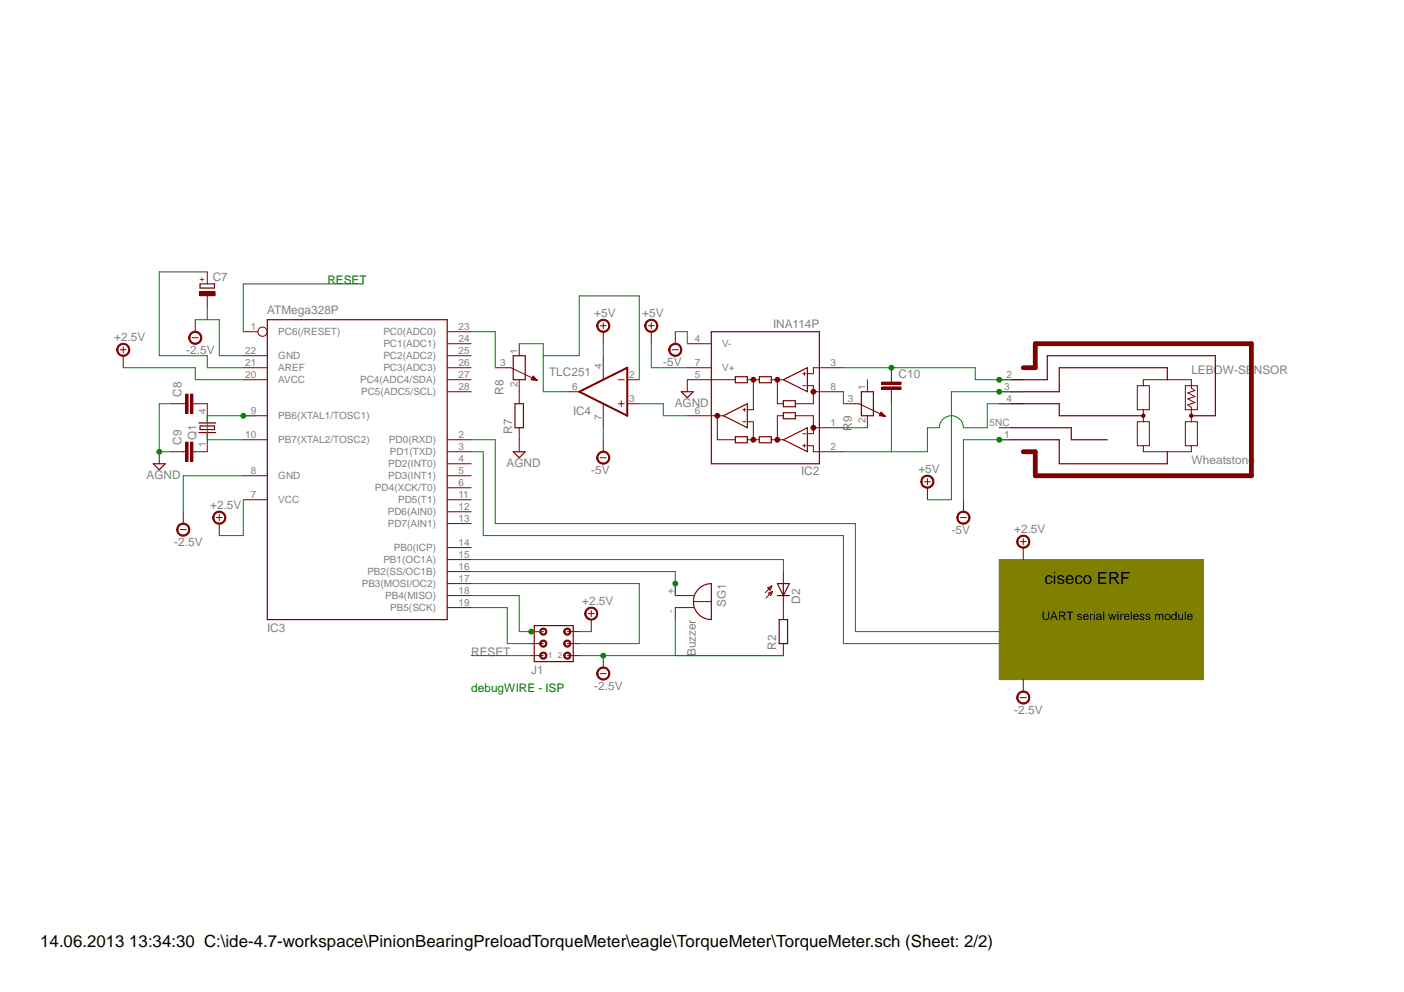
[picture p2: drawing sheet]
<svg xmlns="http://www.w3.org/2000/svg" width="297mm" height="210mm" viewBox="0 0 297 210" stroke-linecap="round" stroke-linejoin="round" font-family="sans-serif">
<path d="M211.4 118.4h43.2v25.4h-43.2z" fill-rule="evenodd" fill="#808000"/>
<path d="M211.4 118.4h43.2v25.4h-43.2z" fill="none" stroke="#808000" stroke-width=".21"/>
<g fill="none" stroke="#800000" stroke-width=".21">
<path d="M51.5 75.3h5.1M51.5 77.8h5.1M51.5 70.2h3.1M94.6 75.3h5.1M94.6 77.8h5.1M94.6 72.7h5.1M94.6 70.2h5.1M127.6 75.3v5M145.4 77.8h5.1M145.4 72.7h5.1M169.8 79.1h.7M170.2 78.8v.6"/>
<path d="M178.4 77.8h-6.3v1.3h-1.3M51.5 93h5.1M51.5 88h5.1M51.5 80.3h5.1M94.6 93h5.1M94.6 80.3h5.1M94.6 98.1h5.1M94.6 95.6h5.1M94.6 82.9h5.1M120 82.9h2.6M127.6 85.4v5.1M130.8 80.3h1.3"/>
<path d="M130.8 85.4h1.3M131.4 84.8v1.3M132.7 80.3h2.6M132.7 85.4h2.6M145.4 88h7.6M145.4 80.3h10.2M151.8 88v5h3.8M157.1 86.7h.7M157.1 89.2h.7M157.5 86.4v.6M158.1 93h2.6M158.1 80.3h2.6"/>
<path d="M158.1 89.2h1.3v3.8M159.4 80.3v6.4h-1.3M163.2 93h2.5M163.2 80.3h2.5M164.5 80.3v5.1h1.2M165.7 88h-1.2v5M168.3 88h3.8v3.8h-1.3M169.8 94.3h.7M169.8 91.8h.7M169.8 81.6h.7M170.2 94v.6M170.8 94.3h1.3v1.3h6.3"/>
<path d="M170.8 81.6h1.3v3.8h-3.8M172.1 82.9h6.3M172.1 90.5h6.3M51.5 100.7h5.1M51.5 105.7h5.1M94.6 100.7h5.1M94.6 105.7h5.1M94.6 118.4h5.1M94.6 115.9h5.1M94.6 110.8h5.1M94.6 108.3h5.1M94.6 103.2h5.1"/>
<path d="M94.6 128.6h5.1M94.6 126h5.1M94.6 123.5h5.1M94.6 120.9h5.1M142.9 123.5v2.5h3.9M146.7 127.3h3.8M146.8 128.6h-3.9v2.5M162.4 124.4l.9-.4-.4 .9zM162.6 125.5l.8-.4-.3 .9zM163.3 124l-1.4 1.4M163.4 125.1l-1.4 1.4M165.7 120.9v2.6"/>
<path d="M165.7 126v5.1M165.7 136.2v2.5"/>
<circle cx="55.5" cy="70.2" r=".98"/>
</g>
<g fill="none" stroke="#800000" stroke-width=".25">
<path d="M56.6 67.6h38v63.5h-38zM150.5 70.2h22.9v27.9h-22.9zM155.6 79.7h2.5v1.3h-2.5zM160.7 79.7h2.5v1.3h-2.5zM153 88l5.1-2.6v5.1zM155.6 92.4h2.5v1.3h-2.5zM160.7 92.4h2.5v1.3h-2.5zM165.7 84.8h2.6v1.3h-2.6zM165.7 87.3h2.6v1.3h-2.6zM165.7 80.3l5.1-2.5v5.1zM165.7 93l5.1-2.5v5.1zM147.7 124.8a3.8 3.8 0 0 1 2.8-1.3v7.6a3.8 3.8 0 0 1-3.5-2.2 3.8 3.8 0 0 1 .7-4.1z"/>
<path d="M164.5 123.5h2.5l-1.3 2.5zM164.5 126h2.5M164.8 131.1h1.8v5.1h-1.8zM165.7 123.5v2.5"/>
</g>
<path d="M122.6 82.9l10.1-5.1v10.2z" fill="none" stroke="#800000" stroke-width=".42"/>
<circle cx="172.1" cy="90.5" r=".51" fill="#800000"/>
<circle cx="172.1" cy="90.5" r=".51" fill="none" stroke="#800000" stroke-width=".21"/>
<circle cx="172.1" cy="82.9" r=".51" fill="#800000"/>
<circle cx="172.1" cy="82.9" r=".51" fill="none" stroke="#800000" stroke-width=".21"/>
<circle cx="164.5" cy="80.3" r=".51" fill="#800000"/>
<circle cx="164.5" cy="80.3" r=".51" fill="none" stroke="#800000" stroke-width=".21"/>
<circle cx="159.4" cy="80.3" r=".51" fill="#800000"/>
<circle cx="159.4" cy="80.3" r=".51" fill="none" stroke="#800000" stroke-width=".21"/>
<circle cx="164.5" cy="93" r=".51" fill="#800000"/>
<circle cx="164.5" cy="93" r=".51" fill="none" stroke="#800000" stroke-width=".21"/>
<circle cx="159.4" cy="93" r=".51" fill="#800000"/>
<circle cx="159.4" cy="93" r=".51" fill="none" stroke="#800000" stroke-width=".21"/>
<circle cx="151.8" cy="88" r=".51" fill="#800000"/>
<g fill="none" stroke="#800000" stroke-width=".21">
<path d="M112.4 138.7h2.5M112.4 136.2h2.5M120 138.7h2.6M120 136.2h2.6"/>
<circle cx="151.8" cy="88" r=".51"/>
</g>
<path d="M113 132.4h8.3v7.6h-8.3z" fill="none" stroke="#800000" stroke-width=".25"/>
<path d="M114.3 138.3a.77 .77 0 0 1 1.2-.1 .77 .77 0 0 1-.3 1.2 .77 .77 0 0 1-1-.7h.2a.51 .51 0 0 1 .6-.5 .51 .51 0 0 1 .4 .7 .51 .51 0 0 1-.8 .2l-.2-.4h-.2z" fill-rule="evenodd" fill="#800000"/>
<path d="M114.3 138.3a.77 .77 0 0 1 1.2-.1 .77 .77 0 0 1-.3 1.2 .77 .77 0 0 1-1-.7h.2a.51 .51 0 0 1 .6-.5 .51 .51 0 0 1 .4 .7 .51 .51 0 0 1-.8 .2l-.2-.4h-.2z" fill="none" stroke="#800000" stroke-width=".21"/>
<path d="M114.3 135.8a.77 .77 0 0 1 1.2-.2 .77 .77 0 0 1-.3 1.3 .77 .77 0 0 1-1-.7h.2a.51 .51 0 0 1 .6-.5 .51 .51 0 0 1 .4 .7 .51 .51 0 0 1-.8 .2l-.2-.4h-.2z" fill-rule="evenodd" fill="#800000"/>
<path d="M114.3 135.8a.77 .77 0 0 1 1.2-.2 .77 .77 0 0 1-.3 1.3 .77 .77 0 0 1-1-.7h.2a.51 .51 0 0 1 .6-.5 .51 .51 0 0 1 .4 .7 .51 .51 0 0 1-.8 .2l-.2-.4h-.2z" fill="none" stroke="#800000" stroke-width=".21"/>
<path d="M119.3 138.3a.77 .77 0 0 1 1.3-.1 .77 .77 0 0 1-.3 1.2 .77 .77 0 0 1-1.1-.7h.3a.51 .51 0 0 1 .6-.5 .51 .51 0 0 1 .4 .7 .51 .51 0 0 1-.8 .2l-.2-.4h-.3z" fill-rule="evenodd" fill="#800000"/>
<path d="M119.3 138.3a.77 .77 0 0 1 1.3-.1 .77 .77 0 0 1-.3 1.2 .77 .77 0 0 1-1.1-.7h.3a.51 .51 0 0 1 .6-.5 .51 .51 0 0 1 .4 .7 .51 .51 0 0 1-.8 .2l-.2-.4h-.3z" fill="none" stroke="#800000" stroke-width=".21"/>
<path d="M119.3 135.8a.77 .77 0 0 1 1.3-.2 .77 .77 0 0 1-.3 1.3 .77 .77 0 0 1-1.1-.7h.3a.51 .51 0 0 1 .6-.5 .51 .51 0 0 1 .4 .7 .51 .51 0 0 1-.8 .2l-.2-.4h-.3z" fill-rule="evenodd" fill="#800000"/>
<path d="M112.4 133.6h2.5M119.3 135.8a.77 .77 0 0 1 1.3-.2 .77 .77 0 0 1-.3 1.3 .77 .77 0 0 1-1.1-.7h.3a.51 .51 0 0 1 .6-.5 .51 .51 0 0 1 .4 .7 .51 .51 0 0 1-.8 .2l-.2-.4h-.3z" fill="none" stroke="#800000" stroke-width=".21"/>
<path d="M114.5 133a.77 .77 0 0 1 1.2 .4 .77 .77 0 0 1-.6 1 .77 .77 0 0 1-.9-.8h.2a.51 .51 0 0 1 .6-.4 .51 .51 0 0 1 .4 .7 .51 .51 0 0 1-.8 .2l-.2-.5h-.2z" fill-rule="evenodd" fill="#800000"/>
<path d="M114.5 133a.77 .77 0 0 1 1.2 .4 .77 .77 0 0 1-.6 1 .77 .77 0 0 1-.9-.8h.2a.51 .51 0 0 1 .6-.4 .51 .51 0 0 1 .4 .7 .51 .51 0 0 1-.8 .2l-.2-.5h-.2zM120 133.6h2.6" fill="none" stroke="#800000" stroke-width=".21"/>
<path d="M119.6 133a.77 .77 0 0 1 1.1 .4 .77 .77 0 0 1-.5 1 .77 .77 0 0 1-1-.8h.3a.51 .51 0 0 1 .6-.4 .51 .51 0 0 1 .4 .7 .51 .51 0 0 1-.8 .2l-.2-.5h-.3z" fill-rule="evenodd" fill="#800000"/>
<path d="M127.6 70.2v2.5M43.9 85.4v4.1M43.9 91.5v4.1M119.6 133a.77 .77 0 0 1 1.1 .4 .77 .77 0 0 1-.5 1 .77 .77 0 0 1-1-.8h.3a.51 .51 0 0 1 .6-.4 .51 .51 0 0 1 .4 .7 .51 .51 0 0 1-.8 .2l-.2-.5h-.3z" fill="none" stroke="#800000" stroke-width=".21"/>
<path d="M42.1 89.5h3.5M42.1 91.5h3.5M42.3 90.1h3.1v.8h-3.1z" fill="none" stroke="#800000" stroke-width=".25"/>
<path d="M126.6 68a1.4 1.4 0 0 1 2.2 .2 1.4 1.4 0 0 1-.8 2.1 1.4 1.4 0 0 1-1.8-1.4h.3a1.15 1.15 0 0 1 1.6-1.1 1.15 1.15 0 0 1 .4 1.9 1.15 1.15 0 0 1-1.9-.4l-.1-.4h-.3z" fill-rule="evenodd" fill="#800000"/>
<path d="M126.6 68a1.4 1.4 0 0 1 2.2 .2 1.4 1.4 0 0 1-.8 2.1 1.4 1.4 0 0 1-1.8-1.4h.3a1.15 1.15 0 0 1 1.6-1.1 1.15 1.15 0 0 1 .4 1.9 1.15 1.15 0 0 1-1.9-.4l-.1-.4h-.3zM127 68.9h1.3M127.6 68.3v1.3M127.6 93v2.6" fill="none" stroke="#800000" stroke-width=".21"/>
<path d="M126.6 96a1.39 1.39 0 0 1 2.2 .1 1.39 1.39 0 0 1-.8 2.1 1.39 1.39 0 0 1-1.8-1.3h.3a1.15 1.15 0 0 1 1.5-1.2 1.15 1.15 0 0 1 .5 1.9 1.15 1.15 0 0 1-1.9-.4l-.1-.3h-.3z" fill-rule="evenodd" fill="#800000"/>
<path d="M126.6 96a1.39 1.39 0 0 1 2.2 .1 1.39 1.39 0 0 1-.8 2.1 1.39 1.39 0 0 1-1.8-1.3h.3a1.15 1.15 0 0 1 1.5-1.2 1.15 1.15 0 0 1 .5 1.9 1.15 1.15 0 0 1-1.9-.4l-.1-.3h-.3zM127 96.9h1.3M38.8 108.3v2.5" fill="none" stroke="#800000" stroke-width=".21"/>
<path d="M37.7 111.2a1.4 1.4 0 0 1 2.3 .1 1.4 1.4 0 0 1-.8 2.1 1.4 1.4 0 0 1-1.8-1.3h.2a1.13 1.13 0 0 1 1.6-1.1 1.13 1.13 0 0 1 .4 1.9 1.13 1.13 0 0 1-1.9-.4l-.1-.4h-.2z" fill-rule="evenodd" fill="#800000"/>
<path d="M33.7 95.6v2.5M109.9 93v2.6M37.7 111.2a1.4 1.4 0 0 1 2.3 .1 1.4 1.4 0 0 1-.8 2.1 1.4 1.4 0 0 1-1.8-1.3h.2a1.13 1.13 0 0 1 1.6-1.1 1.13 1.13 0 0 1 .4 1.9 1.13 1.13 0 0 1-1.9-.4l-.1-.4h-.2zM38.1 112.1h1.3M46.4 110.8v2.5" fill="none" stroke="#800000" stroke-width=".21"/>
<path d="M32.4 98.1h2.6l-1.3 1.3zM108.6 95.6h2.5l-1.2 1.3z" fill="none" stroke="#800000" stroke-width=".25"/>
<path d="M45.3 108.6a1.4 1.4 0 0 1 2.3 .2 1.4 1.4 0 0 1-.8 2.1 1.4 1.4 0 0 1-1.8-1.4h.3a1.13 1.13 0 0 1 1.5-1 1.13 1.13 0 0 1 .4 1.8 1.13 1.13 0 0 1-1.9-.4v-.4h-.3z" fill-rule="evenodd" fill="#800000"/>
<path d="M45.3 108.6a1.4 1.4 0 0 1 2.3 .2 1.4 1.4 0 0 1-.8 2.1 1.4 1.4 0 0 1-1.8-1.4h.3a1.13 1.13 0 0 1 1.5-1 1.13 1.13 0 0 1 .4 1.8 1.13 1.13 0 0 1-1.9-.4v-.4h-.3zM45.8 109.5h1.2M46.4 108.9v1.3M127.6 138.7v2.6" fill="none" stroke="#800000" stroke-width=".21"/>
<path d="M126.6 141.6a1.39 1.39 0 0 1 2.2 .2 1.39 1.39 0 0 1-.8 2.1 1.39 1.39 0 0 1-1.8-1.4h.3a1.15 1.15 0 0 1 1.5-1.1 1.15 1.15 0 0 1 .5 1.9 1.15 1.15 0 0 1-1.9-.4l-.1-.4h-.3z" fill-rule="evenodd" fill="#800000"/>
<path d="M125.1 131.1v2.5M126.6 141.6a1.39 1.39 0 0 1 2.2 .2 1.39 1.39 0 0 1-.8 2.1 1.39 1.39 0 0 1-1.8-1.4h.3a1.15 1.15 0 0 1 1.5-1.1 1.15 1.15 0 0 1 .5 1.9 1.15 1.15 0 0 1-1.9-.4l-.1-.4h-.3zM127 142.5h1.3" fill="none" stroke="#800000" stroke-width=".21"/>
<path d="M124 128.9a1.39 1.39 0 0 1 2.3 .2 1.39 1.39 0 0 1-.8 2.1 1.39 1.39 0 0 1-1.8-1.4h.2a1.15 1.15 0 0 1 1.6-1.1 1.15 1.15 0 0 1 .4 1.9 1.15 1.15 0 0 1-1.9-.4l-.1-.4h-.2z" fill-rule="evenodd" fill="#800000"/>
<path d="M26.1 75.3v2.5M124 128.9a1.39 1.39 0 0 1 2.3 .2 1.39 1.39 0 0 1-.8 2.1 1.39 1.39 0 0 1-1.8-1.4h.2a1.15 1.15 0 0 1 1.6-1.1 1.15 1.15 0 0 1 .4 1.9 1.15 1.15 0 0 1-1.9-.4l-.1-.4h-.2zM124.5 129.8h1.2M125.1 129.2v1.3" fill="none" stroke="#800000" stroke-width=".21"/>
<path d="M25 73.1a1.4 1.4 0 0 1 2.3 .2 1.4 1.4 0 0 1-.8 2.1 1.4 1.4 0 0 1-1.8-1.4h.2a1.13 1.13 0 0 1 1.6-1.1 1.13 1.13 0 0 1 .4 1.9 1.13 1.13 0 0 1-1.9-.4l-.1-.4h-.2z" fill-rule="evenodd" fill="#800000"/>
<path d="M25 73.1a1.4 1.4 0 0 1 2.3 .2 1.4 1.4 0 0 1-.8 2.1 1.4 1.4 0 0 1-1.8-1.4h.2a1.13 1.13 0 0 1 1.6-1.1 1.13 1.13 0 0 1 .4 1.9 1.13 1.13 0 0 1-1.9-.4l-.1-.4h-.2zM25.4 74h1.3M26.1 73.4v1.2M41.3 67.6v2.6" fill="none" stroke="#800000" stroke-width=".21"/>
<path d="M40.3 70.6a1.4 1.4 0 0 1 2.2 .1 1.4 1.4 0 0 1-.8 2.1 1.4 1.4 0 0 1-1.8-1.3h.3a1.13 1.13 0 0 1 1.5-1.1 1.13 1.13 0 0 1 .4 1.9 1.13 1.13 0 0 1-1.8-.4l-.1-.4h-.3z" fill-rule="evenodd" fill="#800000"/>
<path d="M43.9 57.5v2.6M40.3 70.6a1.4 1.4 0 0 1 2.2 .1 1.4 1.4 0 0 1-.8 2.1 1.4 1.4 0 0 1-1.8-1.3h.3a1.13 1.13 0 0 1 1.5-1.1 1.13 1.13 0 0 1 .4 1.9 1.13 1.13 0 0 1-1.8-.4l-.1-.4h-.3zM40.7 71.5h1.2M43.9 62.6v2.6" fill="none" stroke="#800000" stroke-width=".21"/>
<path d="M42.3 60.1h3.1v.9h-3.1z" fill="none" stroke="#800000" stroke-width=".25"/>
<path d="M42.2 61.7h3.3v.9h-3.3z" fill-rule="evenodd" fill="#800000"/>
<g fill="none" stroke="#800000" stroke-width=".21">
<path d="M42.2 61.7h3.3v.9h-3.3zM104.8 77.8h3.3l5.6 2.7M109.9 72.7v2.6M112.6 79.9h.6M112.6 79.8h.5M112.7 79.8h.2M112.7 79.7h.2M112.8 79.6l.9 .9-1.3-.2zM137.8 70.2v2.5M109.9 80.3v5.1M109.9 90.5v2.5M112.4 80.3h1.1"/>
<path d="M112.5 80.2h.9M112.5 80.1h.8M112.6 80.1h.6M112.7 80.4h.9M113.6 80.5h.1"/>
</g>
<path d="M108.6 75.3h2.5v5h-2.5zM109 85.4h1.7v5.1h-1.7z" fill="none" stroke="#800000" stroke-width=".25"/>
<path d="M136.7 68a1.4 1.4 0 0 1 2.3 .2 1.4 1.4 0 0 1-.8 2.1 1.4 1.4 0 0 1-1.8-1.4h.2a1.13 1.13 0 0 1 1.6-1 1.13 1.13 0 0 1 .4 1.8 1.13 1.13 0 0 1-1.9-.4l-.1-.4h-.2z" fill-rule="evenodd" fill="#800000"/>
<path d="M136.7 68a1.4 1.4 0 0 1 2.3 .2 1.4 1.4 0 0 1-.8 2.1 1.4 1.4 0 0 1-1.8-1.4h.2a1.13 1.13 0 0 1 1.6-1 1.13 1.13 0 0 1 .4 1.8 1.13 1.13 0 0 1-1.9-.4l-.1-.4h-.2zM137.2 68.9h1.2M137.8 68.3v1.3M142.9 70.2v2.5" fill="none" stroke="#800000" stroke-width=".21"/>
<path d="M141.8 73.1a1.4 1.4 0 0 1 2.3 .2 1.4 1.4 0 0 1-.8 2.1 1.4 1.4 0 0 1-1.8-1.4h.2a1.13 1.13 0 0 1 1.6-1.1 1.13 1.13 0 0 1 .4 1.9 1.13 1.13 0 0 1-1.9-.4l-.1-.4h-.2z" fill-rule="evenodd" fill="#800000"/>
<g fill="none" stroke="#800000" stroke-width=".21">
<path d="M141.8 73.1a1.4 1.4 0 0 1 2.3 .2 1.4 1.4 0 0 1-.8 2.1 1.4 1.4 0 0 1-1.8-1.4h.2a1.13 1.13 0 0 1 1.6-1.1 1.13 1.13 0 0 1 .4 1.9 1.13 1.13 0 0 1-1.9-.4l-.1-.4h-.2zM142.2 74h1.3M145.4 80.3v2.6M178.4 85.4h3.3l5.6 2.7M183.5 80.3v2.6M183.5 88v2.5M186.1 87.9h1.1M186.1 87.8h1M186.1 87.8h.9M186.2 87.7h.7M186.2 87.6h.6M186.3 87.5h.4"/>
<path d="M186.3 87.4h.3M186.3 87.3h.2M186.4 87.2h.1M186.4 87.2l.9 .9-1.2-.1zM186.7 88.1h.5M203.8 105.7v2.6"/>
</g>
<path d="M144.1 82.9h2.6l-1.3 1.3zM182.2 82.9h2.6v5.1h-2.6z" fill="none" stroke="#800000" stroke-width=".25"/>
<path d="M202.7 108.6a1.41 1.41 0 0 1 2.3 .1 1.41 1.41 0 0 1-.7 2.1 1.41 1.41 0 0 1-1.9-1.3h.3a1.15 1.15 0 0 1 1.7-.9 1.15 1.15 0 0 1 .2 1.9 1.15 1.15 0 0 1-1.9-.6v-.4h-.3z" fill-rule="evenodd" fill="#800000"/>
<path d="M196.2 103.2v2.5M202.7 108.6a1.41 1.41 0 0 1 2.3 .1 1.41 1.41 0 0 1-.7 2.1 1.41 1.41 0 0 1-1.9-1.3h.3a1.15 1.15 0 0 1 1.7-.9 1.15 1.15 0 0 1 .2 1.9 1.15 1.15 0 0 1-1.9-.6v-.4h-.3zM203.2 109.5h1.3" fill="none" stroke="#800000" stroke-width=".21"/>
<path d="M195.1 101a1.41 1.41 0 0 1 2.3 .1 1.41 1.41 0 0 1-.7 2.1 1.41 1.41 0 0 1-1.9-1.3h.3a1.14 1.14 0 0 1 1.4-1.1 1.14 1.14 0 0 1 .7 1.8 1.14 1.14 0 0 1-1.9 .1l-.2-.8h-.3z" fill-rule="evenodd" fill="#800000"/>
<path d="M211.4 93h2.5M211.4 82.9h2.5M250.8 81.6h2.5v5.1h-2.5zM252 80.3v1.8l.8 .5-1.5 .5 1.5 .8-1.5 .5 1.5 .8-1.5 .5 .7 .5v.5M195.1 101a1.41 1.41 0 0 1 2.3 .1 1.41 1.41 0 0 1-.7 2.1 1.41 1.41 0 0 1-1.9-1.3h.3a1.14 1.14 0 0 1 1.4-1.1 1.14 1.14 0 0 1 .7 1.8 1.14 1.14 0 0 1-1.9 .1l-.2-.8h-.3zM195.6 101.9h1.2M196.2 101.3v1.3" fill="none" stroke="#800000" stroke-width=".21"/>
<circle cx="252.1" cy="88" r=".33" fill="#800000"/>
<g fill="none" stroke="#800000" stroke-width=".21">
<path d="M250.8 89.2h2.5v5.1h-2.5zM252 86.7v2.5M252 94.3v1.3"/>
<circle cx="252.1" cy="88" r=".33"/>
</g>
<circle cx="252.1" cy="88" r=".33" fill="#800000"/>
<g fill="none" stroke="#800000" stroke-width=".21">
<path d="M240.6 81.6h2.6v5.1h-2.6zM252 80.3h-10.1v1.3"/>
<circle cx="252.1" cy="88" r=".33"/>
</g>
<circle cx="241.9" cy="88" r=".33" fill="#800000"/>
<g fill="none" stroke="#800000" stroke-width=".21">
<path d="M240.6 89.2h2.6v5.1h-2.6zM241.9 86.7v2.5M241.9 94.3v1.3h10.1"/>
<circle cx="241.9" cy="88" r=".33"/>
</g>
<circle cx="241.9" cy="88" r=".33" fill="#800000"/>
<g fill="none" stroke="#800000" stroke-width=".21">
<path d="M211.4 85.4h5.1M211.4 90.5h2.5M211.4 80.3h5.1M216.5 115.9v2.5"/>
<circle cx="241.9" cy="88" r=".33"/>
</g>
<path d="M213.9 85.4h10.2v2.6h17.8M213.9 93h10.2v5.1h22.9v-2.5M213.9 80.3h7.7v-5h35.5v12.7h-5.1M213.9 90.5h12.7v2.5h7.7M247 80.3v-2.5h-22.9v5.1h-10.2" fill="none" stroke="#800000" stroke-width=".25"/>
<path d="M216.5 77.8h2.5v-5.1h45.7v28h-45.7v-5.1h-2.5" fill="none" stroke="#800000" stroke-width="1"/>
<path d="M215.4 113.7a1.4 1.4 0 0 1 2.3 .2 1.4 1.4 0 0 1-.8 2.1 1.4 1.4 0 0 1-1.8-1.4h.2a1.15 1.15 0 0 1 1.6-1.1 1.15 1.15 0 0 1 .4 1.9 1.15 1.15 0 0 1-1.9-.4l-.1-.4h-.2z" fill-rule="evenodd" fill="#800000"/>
<path d="M215.4 113.7a1.4 1.4 0 0 1 2.3 .2 1.4 1.4 0 0 1-.8 2.1 1.4 1.4 0 0 1-1.8-1.4h.2a1.15 1.15 0 0 1 1.6-1.1 1.15 1.15 0 0 1 .4 1.9 1.15 1.15 0 0 1-1.9-.4l-.1-.4h-.2zM215.9 114.6h1.2M216.5 114v1.2M216.5 143.8v2.5" fill="none" stroke="#800000" stroke-width=".21"/>
<path d="M215.4 146.7a1.4 1.4 0 0 1 2.3 .1 1.4 1.4 0 0 1-.8 2.1 1.4 1.4 0 0 1-1.8-1.3h.2a1.15 1.15 0 0 1 1.6-1.1 1.15 1.15 0 0 1 .4 1.9 1.15 1.15 0 0 1-1.9-.4l-.1-.4h-.2z" fill-rule="evenodd" fill="#800000"/>
<path d="M36.2 85.4h2.6M41.3 85.4h2.6M215.4 146.7a1.4 1.4 0 0 1 2.3 .1 1.4 1.4 0 0 1-.8 2.1 1.4 1.4 0 0 1-1.8-1.3h.2a1.15 1.15 0 0 1 1.6-1.1 1.15 1.15 0 0 1 .4 1.9 1.15 1.15 0 0 1-1.9-.4l-.1-.4h-.2zM215.9 147.6h1.2" fill="none" stroke="#800000" stroke-width=".21"/>
<path d="M40.3 83.4h.5v4.1h-.5z" fill-rule="evenodd" fill="#800000"/>
<path d="M40.3 83.4h.5v4.1h-.5z" fill="none" stroke="#800000" stroke-width=".21"/>
<path d="M39.3 83.4h.5v4.1h-.5z" fill-rule="evenodd" fill="#800000"/>
<path d="M188.6 77.8v2.5M38.8 85.4h.5M39.3 83.4h.5v4.1h-.5zM40.8 85.4h.5M188.6 82.9v2.5" fill="none" stroke="#800000" stroke-width=".21"/>
<path d="M186.6 81.9h4v.5h-4z" fill-rule="evenodd" fill="#800000"/>
<path d="M186.6 81.9h4v.5h-4z" fill="none" stroke="#800000" stroke-width=".21"/>
<path d="M186.6 80.9h4v.5h-4z" fill-rule="evenodd" fill="#800000"/>
<path d="M36.2 95.6h2.6M41.3 95.6h2.6M186.6 80.9h4v.5h-4zM188.6 80.3v.6M188.6 82.4v.5" fill="none" stroke="#800000" stroke-width=".21"/>
<path d="M40.3 93.6h.5v4h-.5z" fill-rule="evenodd" fill="#800000"/>
<path d="M40.3 93.6h.5v4h-.5z" fill="none" stroke="#800000" stroke-width=".21"/>
<path d="M39.3 93.6h.5v4h-.5z" fill-rule="evenodd" fill="#800000"/>
<path d="M38.8 95.6h.5M39.3 93.6h.5v4h-.5zM40.8 95.6h.5" fill="none" stroke="#800000" stroke-width=".21"/>
<path d="M54 88h-10.1v5h7.6" fill="none" stroke="#008000" stroke-width=".21"/>
<circle cx="51.5" cy="88" r=".51" fill="#008000"/>
<g fill="none" stroke="#008000" stroke-width=".21">
<path d="M36.2 85.4h-2.5v10.2h2.5"/>
<circle cx="51.5" cy="88" r=".51"/>
</g>
<circle cx="33.7" cy="95.6" r=".51" fill="#008000"/>
<g fill="none" stroke="#008000" stroke-width=".21">
<path d="M26.1 77.8h15.2v2.5h10.2M137.8 72.7v5.1h7.6M216.5 82.9h-15.2v22.8h-5.1M51.5 105.7v7.6h-5.1M122.6 133.6h2.5"/>
<circle cx="33.7" cy="95.6" r=".51"/>
</g>
<circle cx="211.4" cy="82.9" r=".51" fill="#008000"/>
<g fill="none" stroke="#008000" stroke-width=".21">
<path d="M127.6 72.7v2.6M51.5 100.7h-12.7v7.6M122.6 138.7h43.1M142.9 131.1v7.6"/>
<circle cx="211.4" cy="82.9" r=".51"/>
</g>
<circle cx="127.6" cy="138.7" r=".51" fill="#008000"/>
<g fill="none" stroke="#008000" stroke-width=".21">
<path d="M41.3 67.6h5.1v7.7h5.1M43.9 65.2v2.4M99.7 138.7h12.7M99.7 123.5h35.6v12.7h-12.7M99.7 128.6h7.6v7.6h5.1M99.7 126h10.2v7.6h5"/>
<circle cx="127.6" cy="138.7" r=".51"/>
</g>
<circle cx="112.4" cy="133.6" r=".51" fill="#008000"/>
<g fill="none" stroke="#008000" stroke-width=".21">
<path d="M43.9 57.5h-10.2v17.8h10.2v2.5h7.6M76.9 60.1h-25.4v10.1M99.7 118.4h66v2.5M99.7 120.9h43.2v5.1"/>
<circle cx="112.4" cy="133.6" r=".51"/>
</g>
<circle cx="142.9" cy="123.5" r=".51" fill="#008000"/>
<g fill="none" stroke="#008000" stroke-width=".21">
<path d="M99.7 70.2h5.1v7.6M109.9 72.7h5v10.2h5.1M114.9 75.3h7.7v-12.7h12.7v17.7M142.9 70.2h2.5v2.5M135.3 85.4h5v2.6h5.1M213.9 93h-10.1v12.7"/>
<circle cx="142.9" cy="123.5" r=".51"/>
</g>
<circle cx="211.4" cy="93" r=".51" fill="#008000"/>
<g fill="none" stroke="#008000" stroke-width=".21">
<path d="M178.4 77.8h27.9v2.5h7.6M127.6 90.5v2.5M178.4 90.5h5.1"/>
<circle cx="211.4" cy="93" r=".51"/>
</g>
<circle cx="211.4" cy="80.3" r=".51" fill="#008000"/>
<circle cx="211.4" cy="80.3" r=".51" fill="none" stroke="#008000" stroke-width=".21"/>
<circle cx="188.6" cy="77.8" r=".51" fill="#008000"/>
<g fill="none" stroke="#008000" stroke-width=".21">
<path d="M99.7 95.6h2.5v17.7h76.2v22.9h33M99.7 93h5.1v17.8h76.2v22.8h30.4M178.4 82.9v2.5M188.6 85.4v10.2M213.9 85.4h-5v5.1h-5.1a2.54 2.54 0 0 0-2.5-2.5 2.54 2.54 0 0 0-2.5 2.5h-2.6v5.1h-17.8"/>
<circle cx="188.6" cy="77.8" r=".51"/>
</g>
<g font-size="3.6">
<text x="221" y="123.5">ciseco ERF</text>
<text x="8.5" y="200.4">14.06.2013 13:34:30 C:\ide-4.7-workspace\PinionBearingPreloadTorqueMeter\eagle\TorqueMeter\TorqueMeter.sch (Sheet: 2/2)</text>
</g>
<g font-size="2.5" fill="#808080">
<text x="45" y="59.6">C7</text>
<text x="56.6" y="66.4">ATMega328P</text>
<text x="125.7" y="67.1">+5V</text>
<text x="135.9" y="67.1">+5V</text>
<text x="163.6" y="69.5">INA114P</text>
<text x="24.2" y="72.1">+2.5V</text>
<text x="39.4" y="74.9">-2.5V</text>
<text x="140.3" y="77.4">-5V</text>
<text x="38.4" y="83.9" transform="rotate(-90 38.4 83.9)">C8</text>
<text x="106.5" y="83.6" transform="rotate(-90 106.5 83.6)">R8</text>
<text x="116.2" y="79.6">TLC251</text>
<text x="190.1" y="80">C10</text>
<text x="252" y="79.1">LEBOW-SENSOR</text>
<text x="121.2" y="87.8">IC4</text>
<text x="142.7" y="86.1">AGND</text>
<text x="38.4" y="94.1" transform="rotate(-90 38.4 94.1)">C9</text>
<text x="41.6" y="93" transform="rotate(-90 41.6 93)">Q1</text>
<text x="108.4" y="91.8" transform="rotate(-90 108.4 91.8)">R7</text>
<text x="180.2" y="91.2" transform="rotate(-90 180.2 91.2)">R9</text>
<text x="31" y="101.3">AGND</text>
<text x="107.2" y="98.8">AGND</text>
<text x="125.1" y="100.3">-5V</text>
<text x="169.5" y="100.5">IC2</text>
<text x="194.3" y="100">+5V</text>
<text x="252" y="98.1">Wheatstone</text>
<text x="44.5" y="107.7">+2.5V</text>
<text x="201.3" y="112.9">-5V</text>
<text x="214.6" y="112.7">+2.5V</text>
<text x="36.9" y="115.5">-2.5V</text>
<text x="123.2" y="127.9">+2.5V</text>
<text x="153.5" y="128.5" transform="rotate(-90 153.5 128.5)">SG1</text>
<text x="169.3" y="127.8" transform="rotate(-90 169.3 127.8)">D2</text>
<text x="56.6" y="133.6">IC3</text>
<text x="164.2" y="137.5" transform="rotate(-90 164.2 137.5)">R2</text>
<text x="99.7" y="138.7">RESET</text>
<text x="112.4" y="142.5">J1</text>
<text x="147.2" y="138.9" transform="rotate(-90 147.2 138.9)">Buzzer</text>
<text x="125.7" y="146">-2.5V</text>
<text x="214.6" y="151">-2.5V</text>
</g>
<g font-size="2.5" fill="#008000">
<text x="69.3" y="60.1">RESET</text>
<text x="99.7" y="146.3">debugWIRE - ISP</text>
</g>
<text font-size="2.5" x="220.4" y="131.1">UART serial wireless module</text>
<g font-size="2.1" fill="#808080">
<text x="53" y="69.8">1</text>
<text x="58.9" y="71">PC6(/RESET)</text>
<text x="81.1" y="71">PC0(ADC0)</text>
<text x="97" y="69.8">23</text>
<text x="51.9" y="74.9">22</text>
<text x="51.9" y="77.5">21</text>
<text x="58.9" y="76">GND</text>
<text x="81.1" y="76">PC2(ADC2)</text>
<text x="81.1" y="73.5">PC1(ADC1)</text>
<text x="97" y="77.5">26</text>
<text x="97" y="74.9">25</text>
<text x="97" y="72.4">24</text>
<text x="105.8" y="77.5">3</text>
<text x="109.5" y="74.9" transform="rotate(-90 109.5 74.9)">1</text>
<text x="147" y="77.5">7</text>
<text x="147" y="72.4">4</text>
<text x="152.8" y="73.5">V-</text>
<text x="175.7" y="77.5">3</text>
<text x="51.9" y="80">20</text>
<text x="58.9" y="78.6">AREF</text>
<text x="58.9" y="81.1">AVCC</text>
<text x="76.2" y="81.1">PC4(ADC4/SDA)</text>
<text x="76.4" y="83.7">PC5(ADC5/SCL)</text>
<text x="81.1" y="78.6">PC3(ADC3)</text>
<text x="97" y="82.5">28</text>
<text x="97" y="80">27</text>
<text x="109.5" y="81.9" transform="rotate(-90 109.5 81.9)">2</text>
<text x="121" y="82.5">6</text>
<text x="127.3" y="78" transform="rotate(-90 127.3 78)">4</text>
<text x="133.1" y="80">2</text>
<text x="147" y="80">5</text>
<text x="152.8" y="78.6">V+</text>
<text x="175.7" y="82.5">8</text>
<text x="183.1" y="82.5" transform="rotate(-90 183.1 82.5)">1</text>
<text x="212.4" y="82.5">3</text>
<text x="213" y="80">2</text>
<text x="43.5" y="87.6" transform="rotate(-90 43.5 87.6)">4</text>
<text x="53" y="87.6">9</text>
<text x="58.9" y="88.7">PB6(XTAL1/TOSC1)</text>
<text x="127.3" y="88.9" transform="rotate(-90 127.3 88.9)">7</text>
<text x="133.1" y="85.1">3</text>
<text x="147" y="87.6">6</text>
<text x="179.4" y="85.1">3</text>
<text x="183.1" y="89.5" transform="rotate(-90 183.1 89.5)">2</text>
<text x="213" y="85.1">4</text>
<text x="43.5" y="94.6" transform="rotate(-90 43.5 94.6)">1</text>
<text x="51.9" y="92.7">10</text>
<text x="58.9" y="93.8">PB7(XTAL2/TOSC2)</text>
<text x="82.3" y="93.8">PD0(RXD)</text>
<text x="97" y="95.2">3</text>
<text x="97" y="92.7">2</text>
<text x="175.7" y="95.2">2</text>
<text x="175.7" y="90.2">1</text>
<text x="209.4" y="90.2">5NC</text>
<text x="212.4" y="92.7">1</text>
<text x="53" y="100.3">8</text>
<text x="58.9" y="101.4">GND</text>
<text x="82.1" y="101.4">PD3(INT1)</text>
<text x="82.1" y="98.9">PD2(INT0)</text>
<text x="82.5" y="96.4">PD1(TXD)</text>
<text x="97" y="100.3">5</text>
<text x="97" y="97.7">4</text>
<text x="53" y="105.4">7</text>
<text x="58.9" y="106.5">VCC</text>
<text x="79.3" y="104">PD4(XCK/T0)</text>
<text x="84.2" y="106.5">PD5(T1)</text>
<text x="97" y="107.9">12</text>
<text x="97" y="105.4">11</text>
<text x="97" y="102.8">6</text>
<text x="82" y="111.6">PD7(AIN1)</text>
<text x="82" y="109.1">PD6(AIN0)</text>
<text x="97" y="110.4">13</text>
<text x="81.1" y="119.2">PB1(OC1A)</text>
<text x="83.4" y="116.6">PB0(ICP)</text>
<text x="97" y="118.1">15</text>
<text x="97" y="115.5">14</text>
<text x="76.5" y="124.2">PB3(MOSI/OC2)</text>
<text x="77.7" y="121.7">PB2(SS/OC1B)</text>
<text x="97" y="125.7">18</text>
<text x="97" y="123.1">17</text>
<text x="97" y="120.6">16</text>
<text x="142.5" y="125.7" transform="rotate(-90 142.5 125.7)">+</text>
<text x="81.5" y="126.8">PB4(MISO)</text>
<text x="82.5" y="129.3">PB5(SCK)</text>
<text x="97" y="128.2">19</text>
<text x="142.5" y="129.6" transform="rotate(-90 142.5 129.6)">-</text>
</g>
<text font-size="1.8" fill="#800000" x="43.3" y="59.6" transform="rotate(-90 43.3 59.6)">+</text>
<text font-size="1.8" fill="#808080" x="115.9" y="139.2">1 2</text>
</svg>
